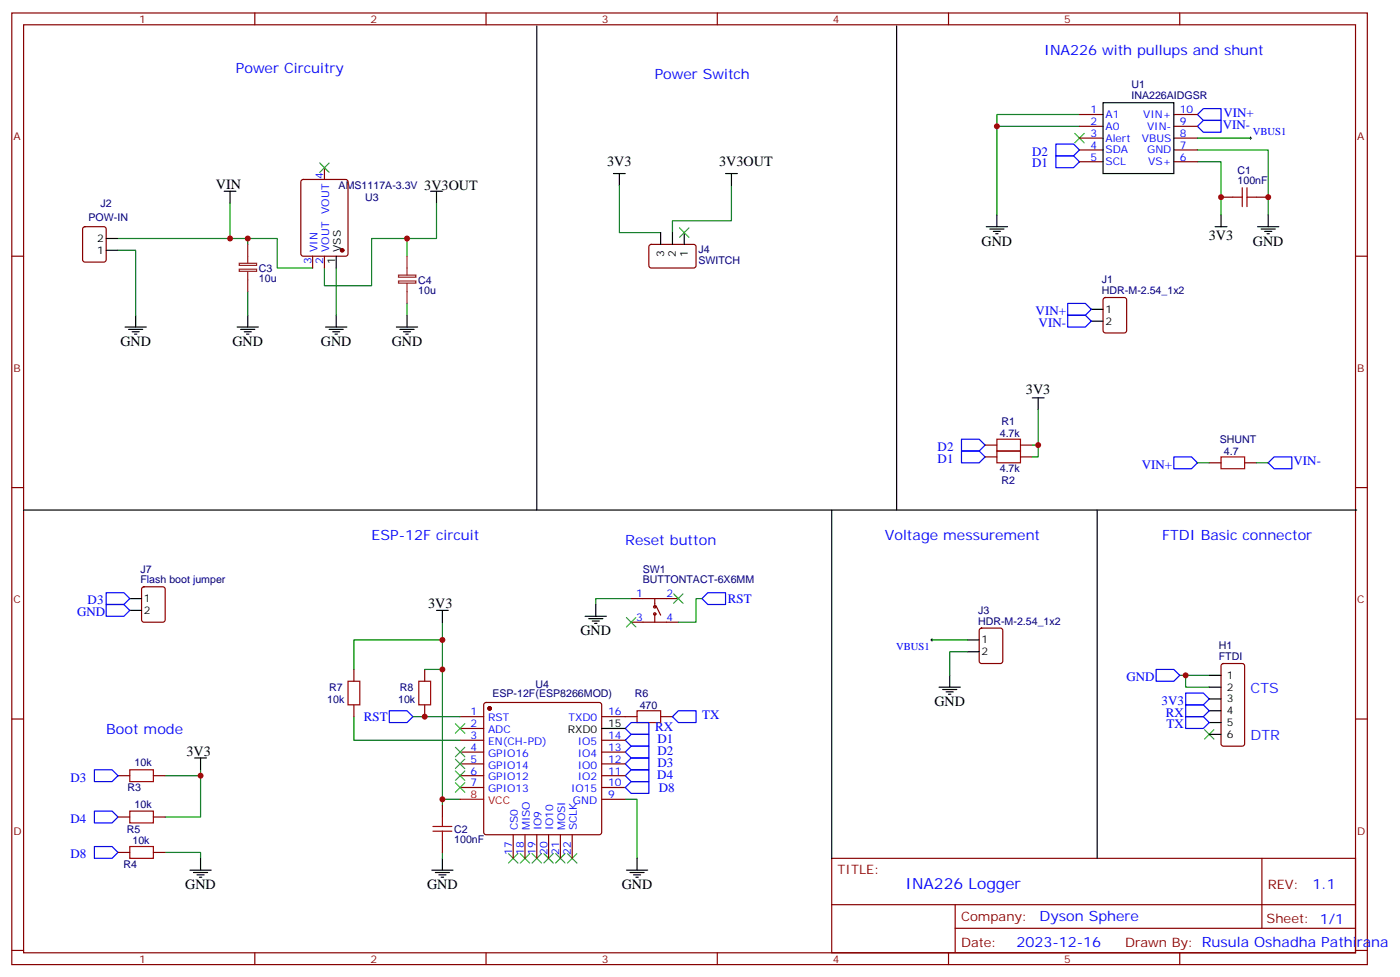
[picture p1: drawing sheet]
<svg xmlns="http://www.w3.org/2000/svg" width="419mm" height="292mm" viewBox="0 0 419 292" stroke-linecap="round" stroke-linejoin="round" font-family="sans-serif">
<g fill="none" stroke="#870000" stroke-width=".35">
<path d="M3.5 3.9h405.4v284.3h-405.4zM7.1 7.4h398.2v277.3h-398.2zM76.2 3.9v3.5M145.3 3.9v3.5M214.5 3.9v3.5M283.6 3.9v3.5M352.8 3.9v3.5M322.8 34.2h7M322.8 37.7h7M351 34.2h7.1M351 37.7h7.1M90.2 53.8l.5-.2h12.7l.6 .5 .1 21.7-.5 .7-12.9 .1-.7-.5v-21.8z"/>
<path d="M97 50.1v3.5M322.8 41.3h7M322.8 44.8h7M322.8 48.3h7M351 41.3h7.1M351 44.8h7.1M351 48.3h7.1M365.1 58.9h3.6M375.7 58.9h3.5M3.5 76.6h3.6M24.9 67.9l.5-.2h5.6l.7 .5v9.4l-.4 .7h-5.9l-.7-.4v-9.5zM93.5 76.6v3.5"/>
<path d="M97 76.6v3.5M194.3 73.2l.4-.2 13 .1 .4 .6v5.9l-.7 .5-12.9-.1-.5-.6v-5.7zM405.3 76.6h3.6M330.1 89.1l.5-.2h5.6l.6 .4 .1 9.5-.5 .6-5.8 .1-.7-.5-.1-9.4zM294.6 133h3.5M294.6 136.5h3.5M305.2 133h3.5M305.2 136.5h3.5M361.6 138.3h3.5M372.2 138.3h3.5M3.5 145.7h3.6M405.3 145.7h3.6"/>
<path d="M42.6 175.5l.4-.2h5.7l.6 .5 .1 9.4-.5 .7h-5.9l-.6-.4-.1-9.5zM188.7 178.9h14.1M195.8 178.9v2.4M188.7 185.9h14.1M195.8 183.4v2.5M196.1 181l1.5 2.8M293 187.9l.5-.2h5.7l.6 .4 .1 9.5-.5 .6-5.9 .1-.6-.5-.1-9.4zM365.4 198.5l.4-.2h5.7l.6 .4 .1 23.5-.5 .7-5.9 .1-.6-.5-.1-23.5zM3.5 214.8h3.6M105.8 200v3.6M105.8 210.6v3.5M127 200v3.6"/>
<path d="M127 210.6v3.5M137.6 214.1h7M137.6 217.7h7M144.9 210.1l.4-.2h33.9l.5 .2 .2 .5v38.1l-.2 .5-.5 .2h-33.9l-.5-.2-.2-.5v-38.1zM179.9 214.1h10.6M197.6 214.1h3.5M405.3 214.8h3.6M35.3 231.8h3.5M45.9 231.8h3.5M137.6 221.2h7M137.6 224.7h7M137.6 228.2h7"/>
<path d="M137.6 231.8h7M137.6 235.3h7M179.9 221.2h7.1M179.9 224.7h7.1M179.9 228.2h7.1M179.9 231.8h7.1M179.9 235.3h7.1M179.9 238.8h7.1M35.3 244.1h3.5M35.3 254.7h3.5M45.9 244.1h3.5M45.9 254.7h3.5"/>
<path d="M132.3 240.6v3.5M132.3 251.2v3.5M153.5 249.4v7.1M157 249.4v7.1M160.5 249.4v7.1M164 249.4v7.1M167.6 249.4v7.1M171.1 249.4v7.1M248.7 256.5h156.6v28.2h-156.6zM377.3 256.5v20.9M248.7 270.3h156.5M285.6 277.4h119.6"/>
<path d="M285.6 270.3v14.1M3.5 284h3.6M76.2 284.7v3.5M145.3 284.7v3.5M214.5 284.7v3.5M283.6 284.7v3.5M352.8 284.7v3.5M405.3 284h3.6"/>
<circle cx="195.8" cy="181.3" r=".35"/>
<circle cx="195.8" cy="183.4" r=".35"/>
</g>
<g fill="none" stroke="#008700" stroke-width=".35">
<path d="M322.8 37.7h-24.7v26.5M322.8 34.2h-24.7v3.5M185.2 55.4v14.1h12.4M218.7 55.4v10.6h-17.6v3.5M358.1 44.8h21.1v19.4M358.1 48.3h7v15.9M358.1 41.3h15.8M35.3 74.8h5.3v19.4M35.3 71.3h33.5M68.8 60.7v10.6h14.1v8.8h10.6M74.1 71.3v1.7M121.7 71.3v5.3"/>
<path d="M130.5 60.7v10.6h-19.4v14.1h-14.1v-5.3M74.1 87.1v7.1M100.5 80.1v14.1M121.7 90.7v3.5M310.4 122.4v10.6h-1.7M310.4 133v3.5h-1.7M358.1 138.3h3.5M375.7 138.3h3.5M188.7 178.9h-10.5v1.7M209.9 178.9h-1.8v7h-5.3M132.3 185.9v52.9h5.3M132.3 191.2h-26.5v8.8"/>
<path d="M278.7 191.2h10.6M289.3 194.7h-5.3v7.1M105.8 214.1v7.1h31.8M123.5 214.1h14.1M127 200h5.3M352.8 201.8h8.8M354.5 201.8v3.5h7.1M60 231.8v12.3h-10.6M60 230v1.8h-10.6M132.3 238.8v1.8M187 238.8h3.5v17.7M49.4 254.7h10.6v1.8"/>
<path d="M132.3 254.7v1.8"/>
</g>
<g fill="none" stroke="#000" stroke-width=".35">
<path d="M160.5 7.8v144.6M268.1 7.8v144.6M329.8 30.7h21.2v21.2h-21.2zM67 57.2h3.6M68.8 57.2v3.5M128.8 57.2h3.5M130.5 57.2v3.5M183.4 51.9h3.6M185.2 51.9v3.5M217 51.9h3.5M218.7 51.9v3.5M31.7 74.8h3.6"/>
<path d="M31.7 71.3h3.6M100.5 76.6v3.5M197.6 69.5v3.5M201.1 69.5v3.5M204.6 69.5v3.5M294.9 67.7h6.4M296 68.4h4.2M297 69.1h2.2M297.7 69.8h.7M298.1 64.2v3.5M363.4 67.7h3.5M365.1 64.2v3.5"/>
<path d="M376.1 67.7h6.3M377.1 68.4h4.3M378.2 69.1h2.1M378.9 69.8h.7M379.2 64.2v3.5M37.4 97.7h6.3M38.5 98.4h4.2M39.5 99.1h2.1M40.2 99.8h.7M40.6 94.2v3.5M70.9 97.7h6.4M72 98.4h4.2"/>
<path d="M73 99.1h2.1M73.7 99.8h.7M74.1 94.2v3.5M97.4 97.7h6.3M98.4 98.4h4.3M99.5 99.1h2.1M100.2 99.8h.7M100.5 94.2v3.5M118.5 97.7h6.4M119.6 98.4h4.2M120.6 99.1h2.2M121.4 99.8h.7"/>
<path d="M121.7 94.2v3.5M326.3 92.4h3.5M326.3 96h3.5M308.7 118.9h3.5M310.4 118.9v3.5M7.1 152.4h398.6M248.7 152.4v104.1M328.1 152.4v104.1M38.8 178.9h3.5M38.8 182.4h3.5M130.5 182.4h3.6M132.3 182.4v3.5"/>
<path d="M175 184.1h6.3M176 184.9h4.3M177.1 185.6h2.1M177.8 186.3h.7M178.2 180.6v3.5M289.3 191.2h3.5M289.3 194.7h3.5M179.9 217.7h7.1M280.8 205.3h6.4M281.9 206h4.2M282.9 206.7h2.1M283.6 207.4h.7"/>
<path d="M284 201.8v3.5M361.6 201.8h3.5M361.6 205.3h3.5M361.6 208.8h3.5M361.6 212.4h3.5M361.6 215.9h3.5M361.6 219.4h3.5M58.2 226.5h3.5M60 226.5v3.5M56.8 260h6.3M60 256.5v3.5M129.1 260h6.4"/>
<path d="M132.3 256.5v3.5M187.3 260h6.4M190.5 256.5v3.5M57.9 260.7h4.2M58.9 261.4h2.1M59.6 262.1h.7M130.2 260.7h4.2M131.2 261.4h2.1M131.9 262.1h.7M188.4 260.7h4.2M189.4 261.4h2.2M190.1 262.1h.8"/>
</g>
<path d="M71.5 78.7h5.2v.6h-5.2zM74.1 73v5.7M121.7 76.6v5.6M71.5 80.4h5.2v.7h-5.2zM74.1 81.1v6M119.2 84h5.2v.6h-5.2zM119.2 82.2h5.2v.6h-5.2zM121.7 84.7v6" fill="none" stroke="#8c2424" stroke-width=".35"/>
<g fill="none" stroke="#a10000" stroke-width=".35">
<path d="M368.7 58.9h2.8M371.5 56.1v5.6M372.9 56.1v5.6M372.9 58.9h2.8M298.1 131.2h7.1v3.6h-7.1zM298.1 134.8h7.1v3.5h-7.1zM365.1 136.5h7.1v3.6h-7.1zM104.1 203.6h3.5v7h-3.5zM125.2 203.6h3.6v7h-3.6zM190.5 212.4h7.1v3.5h-7.1zM38.8 230h7.1v3.5h-7.1zM38.8 242.4h7.1v3.5h-7.1z"/>
<path d="M38.8 252.9h7.1v3.6h-7.1zM129.5 246.9h5.6M129.5 248.4h5.6M132.3 244.1v2.8M132.3 248.4v2.8"/>
</g>
<g fill="none" stroke="#00f" stroke-width=".35">
<path d="M358.1 34.2l1.7-1.7h5.3v3.5h-5.3zM358.1 37.7l1.7-1.7h5.3v3.5h-5.3zM315.7 46.6h5.3l1.8 1.7-1.8 1.8h-5.3zM315.7 43h5.3l1.8 1.8-1.8 1.8h-5.3zM319.3 90.7h5.3l1.7 1.7-1.7 1.8h-5.3zM319.3 94.2h5.3l1.7 1.8-1.7 1.7h-5.3zM287.5 131.2h5.3l1.8 1.8-1.8 1.8h-5.3zM287.5 134.8h5.3l1.8 1.7-1.8 1.8h-5.3zM351 136.5h5.3l1.8 1.8-1.8 1.8h-5.3zM381 136.5h5.3v3.6h-5.3l-1.8-1.8zM31.7 177.1h5.3l1.8 1.8-1.8 1.7h-5.3zM209.9 178.9l1.8-1.8h5.3v3.5h-5.3z"/>
<path d="M31.7 180.6h5.3l1.8 1.8-1.8 1.7h-5.3zM116.4 212.4h5.3l1.8 1.7-1.8 1.8h-5.3zM187 217.7l1.7-1.8h5.3v3.5h-5.3zM188.7 219.4h5.3v3.6h-5.3l-1.7-1.8zM201.1 214.1l1.7-1.7h5.3v3.5h-5.3zM345.7 200h5.3l1.8 1.8-1.8 1.8h-5.3zM354.5 207.1h5.3l1.8 1.7-1.8 1.8h-5.3zM354.5 210.6h5.3l1.8 1.8-1.8 1.7h-5.3zM354.5 214.1h5.3l1.8 1.8-1.8 1.8h-5.3zM28.2 230h5.3l1.8 1.8-1.8 1.7h-5.3zM187 231.8l1.7-1.8h5.3v3.5h-5.3zM187 228.2l1.7-1.7h5.3v3.5h-5.3z"/>
<path d="M187 224.7l1.7-1.7h5.3v3.5h-5.3zM187 235.3l1.7-1.8h5.3v3.6h-5.3zM28.2 242.4h5.3l1.8 1.7-1.8 1.8h-5.3zM28.2 252.9h5.3l1.8 1.8-1.8 1.8h-5.3z"/>
</g>
<g fill="none" stroke="#3c3" stroke-width=".35">
<path d="M321.4 39.9l2.8 2.8M324.2 39.9l-2.8 2.8M95.6 48.7l2.8 2.8M98.4 48.7l-2.8 2.8M203.2 68.1l2.8 2.8M206 68.1l-2.8 2.8M201.4 177.4l2.9 2.9M204.3 177.4l-2.9 2.9M187.3 184.5l2.8 2.8M190.1 184.5l-2.8 2.8M136.2 216.3l2.8 2.8M139 216.3l-2.8 2.8"/>
<path d="M360.2 218l2.8 2.8M363 218l-2.8 2.8M136.2 226.8l2.8 2.9M136.2 230.4l2.8 2.8M136.2 233.9l2.8 2.8M136.2 223.3l2.8 2.8M139 226.8l-2.8 2.9M139 230.4l-2.8 2.8M139 233.9l-2.8 2.8M139 223.3l-2.8 2.8M152 255.1l2.9 2.8M154.9 255.1l-2.9 2.8"/>
<path d="M155.6 255.1l2.8 2.8M158.4 255.1l-2.8 2.8M159.1 255.1l2.8 2.8M161.9 255.1l-2.8 2.8M162.6 255.1l2.9 2.8M165.5 255.1l-2.9 2.8M166.2 255.1l2.8 2.8M169 255.1l-2.8 2.8M169.7 255.1l2.8 2.8M172.5 255.1l-2.8 2.8"/>
</g>
<g fill="#870000" stroke="#870000" stroke-width=".35">
<circle cx="146.4" cy="211.7" r=".53"/>
<circle cx="102.3" cy="74.8" r=".53"/>
</g>
<path d="M137.6 238.8h7" fill="none" stroke="#f00" stroke-width=".35"/>
<path d="M373.6 41.3h.7M373.9 40.9v.7M278.3 191.2h.7M278.7 190.9v.7" fill="none" stroke="#000" stroke-width=".3"/>
<g fill="#c00">
<circle cx="121.7" cy="71.3" r=".88"/>
<circle cx="74.1" cy="71.3" r=".88"/>
<circle cx="60" cy="231.8" r=".88"/>
<circle cx="132.3" cy="238.8" r=".88"/>
<circle cx="132.3" cy="191.2" r=".88"/>
<circle cx="132.3" cy="200" r=".88"/>
<circle cx="127" cy="214.1" r=".88"/>
<circle cx="310.4" cy="133" r=".88"/>
<circle cx="298.1" cy="37.7" r=".88"/>
<circle cx="68.8" cy="71.3" r=".88"/>
<circle cx="354.5" cy="201.8" r=".88"/>
<circle cx="379.2" cy="58.9" r=".88"/>
<circle cx="365.1" cy="58.9" r=".88"/>
</g>
<text font-size="4.6" fill="#00f" x="270.8" y="265.5">INA226 Logger</text>
<g font-size="4.2" fill="#00f">
<text x="312.2" y="16.6">INA226 with pullups and shunt</text>
<text x="70.6" y="21.9">Power Circuitry</text>
<text x="195.8" y="23.6">Power Switch</text>
<text x="111.1" y="161.2">ESP-12F circuit</text>
<text x="264.6" y="161.2">Voltage messurement</text>
<text x="347.5" y="161.2">FTDI Basic connector</text>
<text x="187" y="163">Reset button</text>
<text x="31.7" y="219.4">Boot mode</text>
<text x="392.5" y="265.7">1.1</text>
<text x="310.9" y="275.3">Dyson Sphere</text>
<text x="304" y="283.1">2023-12-16</text>
</g>
<g font-size="4.2">
<text x="181.6" y="49.7">3V3</text>
<text x="215.1" y="49.7">3V3OUT</text>
<text x="64.6" y="56.4">VIN</text>
<text x="126.9" y="56.8">3V3OUT</text>
<text x="361.5" y="71.7">3V3</text>
<text x="293.5" y="73.4">GND</text>
<text x="374.6" y="73.4">GND</text>
<text x="36" y="103.4">GND</text>
<text x="69.5" y="103.4">GND</text>
<text x="96" y="103.4">GND</text>
<text x="117.1" y="103.4">GND</text>
<text x="306.8" y="117.8">3V3</text>
<text x="128.1" y="181.7">3V3</text>
<text x="173.6" y="189.8">GND</text>
<text x="279.4" y="211">GND</text>
<text x="55.7" y="225.8">3V3</text>
<text x="55.4" y="265.6">GND</text>
<text x="127.7" y="265.6">GND</text>
<text x="185.9" y="265.6">GND</text>
</g>
<g font-size="4.2" fill="#03f">
<text x="373.9" y="207.1">CTS</text>
<text x="373.9" y="221.2">DTR</text>
</g>
<g font-size="3.9" fill="#00f">
<text x="365.8" y="34.9">VIN+</text>
<text x="365.7" y="38.4">VIN-</text>
<text x="308.6" y="46.5">D2</text>
<text x="308.6" y="50">D1</text>
<text x="309.7" y="94.2">VIN+</text>
<text x="310.6" y="97.7">VIN-</text>
<text x="280.4" y="134.7">D2</text>
<text x="280.4" y="138.2">D1</text>
<text x="341.4" y="140.1">VIN+</text>
<text x="386.8" y="139">VIN-</text>
<text x="23.1" y="184.2">GND</text>
<text x="26.2" y="180.6">D3</text>
<text x="217.7" y="180.1">RST</text>
<text x="336.8" y="203.6">GND</text>
<text x="108.8" y="215.4">RST</text>
<text x="210" y="214.9">TX</text>
<text x="347.3" y="210.6">3V3</text>
<text x="348.7" y="214.1">RX</text>
<text x="195.9" y="218.4">RX</text>
<text x="196.6" y="222">D1</text>
<text x="348.9" y="217.7">TX</text>
<text x="196.6" y="225.5">D2</text>
<text x="21.1" y="233.5">D3</text>
<text x="196.6" y="232.7">D4</text>
<text x="196.6" y="229.1">D3</text>
<text x="197" y="236.6">D8</text>
<text x="21.1" y="245.9">D4</text>
<text x="21.1" y="256.4">D8</text>
</g>
<g font-size="3.9" fill="#800">
<text x="250.5" y="261.1">TITLE:</text>
<text x="379.1" y="265.7">REV:</text>
<text x="287.4" y="275.3">Company:</text>
<text x="378.7" y="275.9">Sheet: 1/1</text>
<text x="287.4" y="282.9">Date:</text>
<text x="336.4" y="283">Drawn By: Rusula Oshadha Pathirana</text>
</g>
<g font-size="3.2" fill="#800">
<text x="41.6" y="6.9">1</text>
<text x="110.8" y="6.9">2</text>
<text x="179.9" y="6.9">3</text>
<text x="249.1" y="6.9">4</text>
<text x="318.2" y="6.9">5</text>
<text x="4.1" y="42">A</text>
<text x="405.9" y="42">A</text>
<text x="4.1" y="111.1">B</text>
<text x="405.9" y="111.1">B</text>
<text x="4.1" y="180.3">C</text>
<text x="405.9" y="180.3">C</text>
<text x="4.1" y="249.4">D</text>
<text x="405.9" y="249.4">D</text>
<text x="41.6" y="287.7">1</text>
<text x="110.8" y="287.7">2</text>
<text x="179.9" y="287.7">3</text>
<text x="249.1" y="287.7">4</text>
<text x="318.2" y="287.7">5</text>
</g>
<g font-size="3.2" fill="#000080">
<text x="338.3" y="29.5">INA226AIDGSR</text>
<text x="338.3" y="26.3">U1</text>
<text x="370.1" y="51.9">C1</text>
<text x="101.3" y="56.5">AMS1117A-3.3V</text>
<text x="370.1" y="55">100nF</text>
<text x="26.5" y="66">POW-IN</text>
<text x="30" y="61.8">J2</text>
<text x="109.2" y="60">U3</text>
<text x="208.8" y="75.7">J4</text>
<text x="77.4" y="81.2">C3</text>
<text x="208.8" y="78.9">SWITCH</text>
<text x="77.4" y="84.4">10u</text>
<text x="125.1" y="87.9">10u</text>
<text x="125.1" y="84.8">C4</text>
<text x="329.5" y="87.8">HDR-M-2.54_1x2</text>
<text x="329.5" y="84.6">J1</text>
<text x="299" y="130.6">4.7k</text>
<text x="299.5" y="127">R1</text>
<text x="364.7" y="132.4">SHUNT</text>
<text x="366" y="135.9">4.7</text>
<text x="299" y="141.2">4.7k</text>
<text x="299.5" y="144.7">R2</text>
<text x="42" y="171.2">J7</text>
<text x="192.2" y="171.1">SW1</text>
<text x="42" y="174.3">Flash boot jumper</text>
<text x="192.2" y="174.2">BUTTONTACT-6X6MM</text>
<text x="292.5" y="183.4">J3</text>
<text x="292.5" y="186.6">HDR-M-2.54_1x2</text>
<text x="364.4" y="194">H1</text>
<text x="364.4" y="197.2">FTDI</text>
<text x="97.9" y="210">10k</text>
<text x="98.4" y="206.4">R7</text>
<text x="119" y="210">10k</text>
<text x="119.6" y="206.4">R8</text>
<text x="147.2" y="208.3">ESP-12F(ESP8266MOD)</text>
<text x="160.2" y="205.7">U4</text>
<text x="189.8" y="208.2">R6</text>
<text x="191.3" y="211.7">470</text>
<text x="40.2" y="229">10k</text>
<text x="38.1" y="236.5">R3</text>
<text x="40.2" y="241.3">10k</text>
<text x="37.9" y="248.8">R5</text>
<text x="135.8" y="252">100nF</text>
<text x="135.8" y="248.8">C2</text>
<text x="39.6" y="252.3">10k</text>
<text x="37" y="259.4">R4</text>
</g>
<g font-size="3.2" fill="#00f">
<text x="326.1" y="33.9">1</text>
<text x="330.6" y="35.3">A1</text>
<text x="341.8" y="35.3">VIN+</text>
<text x="352.8" y="33.9">10</text>
<text x="326.1" y="37.4">2</text>
<text x="326.1" y="40.9">3</text>
<text x="330.6" y="38.8">A0</text>
<text x="343" y="38.8">VIN-</text>
<text x="352.8" y="40.9">8</text>
<text x="352.8" y="37.4">9</text>
<text x="374.6" y="40.4">VBUS1</text>
<text x="326.1" y="44.4">4</text>
<text x="326.1" y="48">5</text>
<text x="330.6" y="42.3">Alert</text>
<text x="330.6" y="45.9">SDA</text>
<text x="341.5" y="42.3">VBUS</text>
<text x="343" y="45.9">GND</text>
<text x="352.8" y="48">6</text>
<text x="352.8" y="44.4">7</text>
<text x="96.7" y="53.4" transform="rotate(-90 96.7 53.4)">4</text>
<text x="330.6" y="49.4">SCL</text>
<text x="343.4" y="49.4">VS+</text>
<text x="98.4" y="63.9" transform="rotate(-90 98.4 63.9)">VOUT</text>
<text x="94.9" y="75.2" transform="rotate(-90 94.9 75.2)">VIN</text>
<text x="98.4" y="75.2" transform="rotate(-90 98.4 75.2)">VOUT</text>
<text x="93.1" y="78.7" transform="rotate(-90 93.1 78.7)">3</text>
<text x="96.7" y="78.7" transform="rotate(-90 96.7 78.7)">2</text>
<text x="190.2" y="178.5">1</text>
<text x="199.3" y="178.5">2</text>
<text x="190.2" y="185.6">3</text>
<text x="199.3" y="185.6">4</text>
<text x="268" y="194.3">VBUS1</text>
<text x="140.7" y="213.8">1</text>
<text x="145.9" y="215.5">RST</text>
<text x="170" y="215.5">TXD0</text>
<text x="181.9" y="213.8">16</text>
<text x="140.7" y="217.3">2</text>
<text x="140.7" y="220.8">3</text>
<text x="145.9" y="219.1">ADC</text>
<text x="181.9" y="220.8">14</text>
<text x="140.7" y="224.4">4</text>
<text x="140.7" y="227.9">5</text>
<text x="145.9" y="222.6">EN(CH-PD)</text>
<text x="145.9" y="226.1">GPIO16</text>
<text x="172.8" y="226.1">IO4</text>
<text x="172.8" y="222.6">IO5</text>
<text x="181.9" y="227.9">12</text>
<text x="181.9" y="224.4">13</text>
<text x="140.7" y="231.4">6</text>
<text x="145.9" y="229.7">GPIO14</text>
<text x="145.9" y="233.2">GPIO12</text>
<text x="172.8" y="233.2">IO2</text>
<text x="172.8" y="229.7">IO0</text>
<text x="181.9" y="231.4">11</text>
<text x="140.7" y="234.9">7</text>
<text x="145.9" y="236.7">GPIO13</text>
<text x="170.7" y="236.7">IO15</text>
<text x="181.9" y="238.5">9</text>
<text x="181.9" y="234.9">10</text>
<text x="171.3" y="240.2">GND</text>
<text x="154.9" y="248.1" transform="rotate(-90 154.9 248.1)">CS0</text>
<text x="158.4" y="248.1" transform="rotate(-90 158.4 248.1)">MISO</text>
<text x="161.9" y="248.1" transform="rotate(-90 161.9 248.1)">IO9</text>
<text x="165.5" y="248.1" transform="rotate(-90 165.5 248.1)">IO10</text>
<text x="169" y="248.1" transform="rotate(-90 169 248.1)">MOSI</text>
<text x="172.5" y="248.1" transform="rotate(-90 172.5 248.1)">SCLK</text>
<text x="153.1" y="255.4" transform="rotate(-90 153.1 255.4)">17</text>
<text x="156.6" y="255.4" transform="rotate(-90 156.6 255.4)">18</text>
<text x="160.2" y="255.4" transform="rotate(-90 160.2 255.4)">19</text>
<text x="163.7" y="255.4" transform="rotate(-90 163.7 255.4)">20</text>
<text x="167.2" y="255.4" transform="rotate(-90 167.2 255.4)">21</text>
<text x="170.7" y="255.4" transform="rotate(-90 170.7 255.4)">22</text>
</g>
<g font-size="3.2">
<text x="29" y="75.8">1</text>
<text x="29" y="72.3">2</text>
<text x="102" y="75.2" transform="rotate(-90 102 75.2)">VSS</text>
<text x="198.6" y="76.8" transform="rotate(-90 198.6 76.8)">3</text>
<text x="202.1" y="76.8" transform="rotate(-90 202.1 76.8)">2</text>
<text x="205.7" y="76.8" transform="rotate(-90 205.7 76.8)">1</text>
<text x="100.2" y="78.7" transform="rotate(-90 100.2 78.7)">1</text>
<text x="330.6" y="93.5">1</text>
<text x="330.6" y="97">2</text>
<text x="43" y="179.9">1</text>
<text x="43" y="183.4">2</text>
<text x="293.5" y="192.3">1</text>
<text x="293.5" y="195.8">2</text>
<text x="366.9" y="202.8">1</text>
<text x="366.9" y="206.4">2</text>
<text x="366.9" y="209.9">3</text>
<text x="366.9" y="213.4">4</text>
<text x="169.8" y="219.1">RXD0</text>
<text x="181.9" y="217.3">15</text>
<text x="366.9" y="217">5</text>
<text x="366.9" y="220.5">6</text>
</g>
<g font-size="3.2" fill="#f00">
<text x="140.7" y="238.5">8</text>
<text x="145.9" y="240.2">VCC</text>
</g>
</svg>
